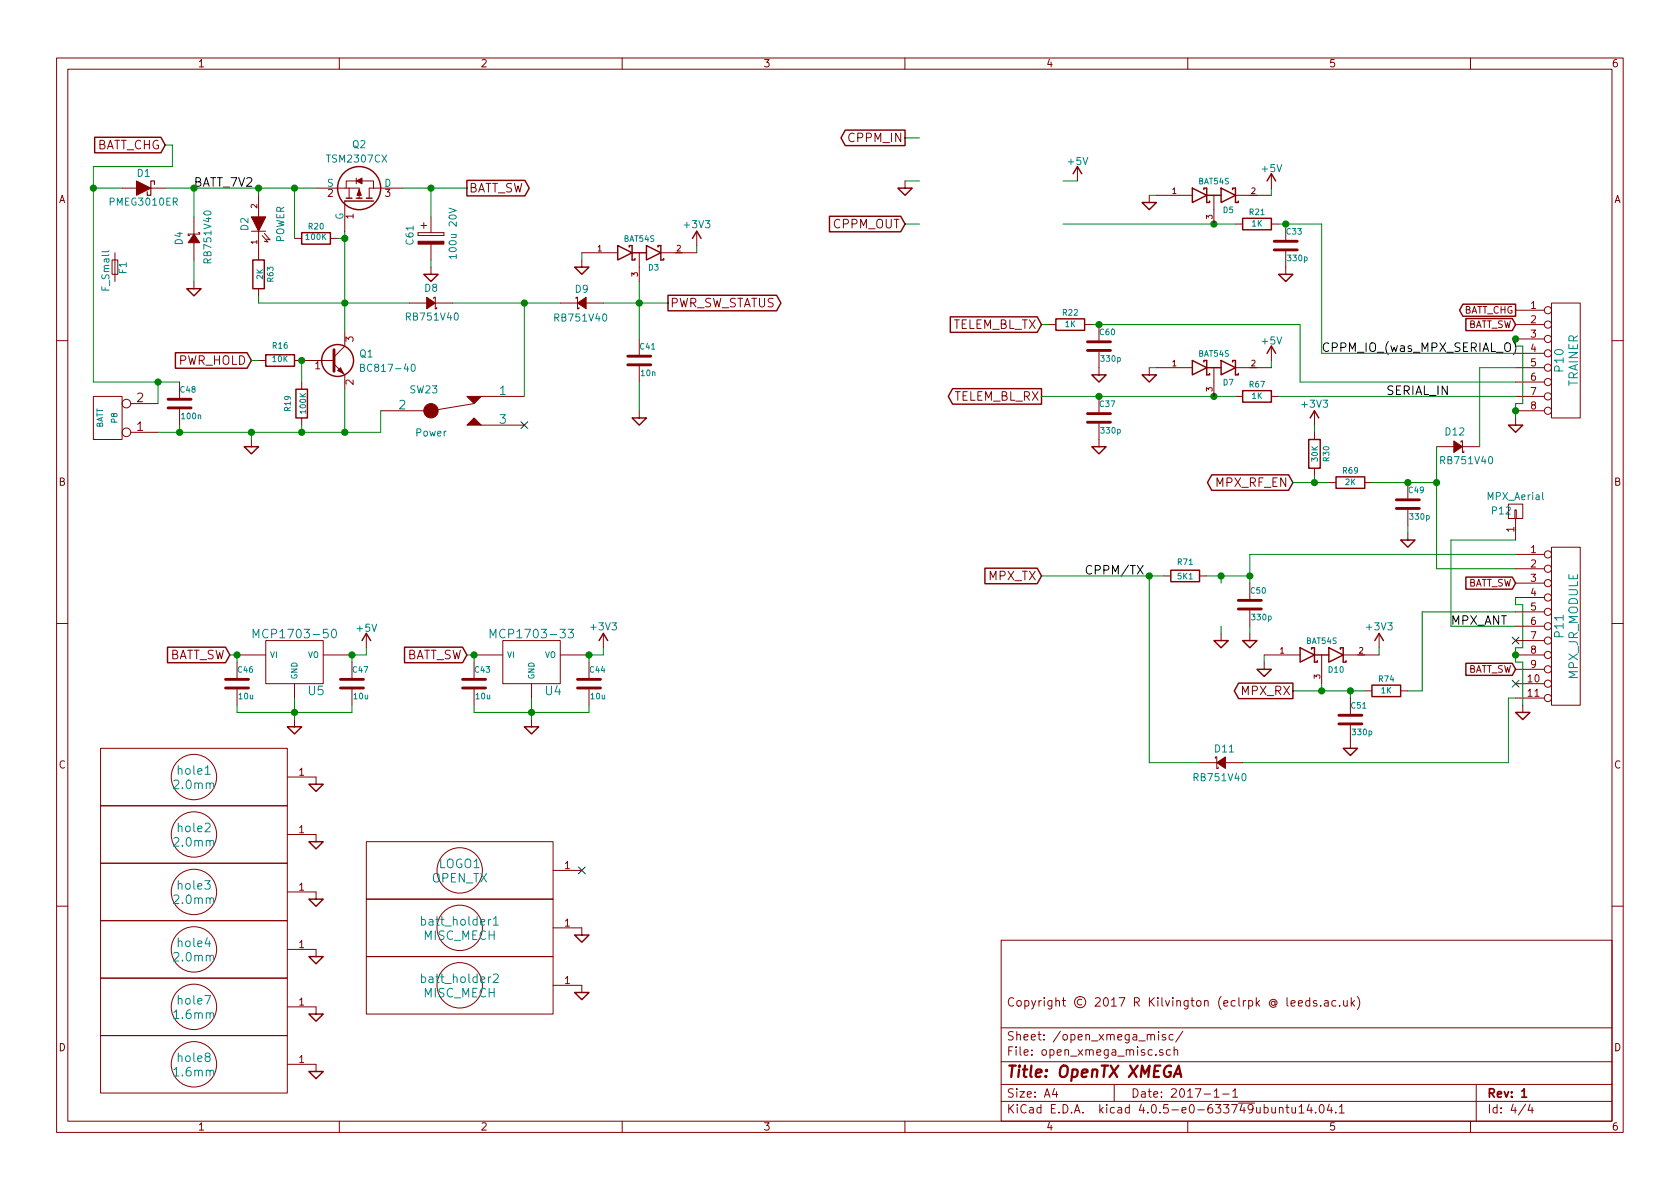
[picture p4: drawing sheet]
<svg xmlns="http://www.w3.org/2000/svg" width="297mm" height="210mm" viewBox="0 0 297 210" stroke-linecap="round" stroke-linejoin="round" font-family="sans-serif">
<g fill="none" stroke="#840000" stroke-width=".18">
<path d="M10 10.3h277v189.9h-277zM12 12.2h273v186.1h-273zM60 10.3v1.9M110 10.3v1.9M160 10.3v1.9M210 10.3v1.9M260 10.3v1.9M21.6 33.3h2.5M26.7 33.3h2.5M34.3 38.3v3M45.7 34.5v3.8M55.9 33.3h7.6v1.7"/>
<path d="M61 35.6v5.3M61.7 33.3v1.7M63 31.5v1M63 32h-1.8v1.3M64 32h2v1.3M71.1 33.3h-5.8v1.7M74.4 39.9h1zM74.9 39.4v1zM76.2 38.3v2.8M160 32v1.3M190.5 29.5v2.5M203.2 34.5v1.3"/>
<path d="M204.5 34.5h6.3M214.6 34.5v5.1M218.4 39.6h1.3M218.4 34.5h6.4M224.8 30.7v2.6M224.8 39.6h1.3M227.3 39.6v2.8M19.8 46h1v2.5h-1zM20.3 44.7v5.1M34.3 43v3M34.3 49.8v1.2M35.1 41.1h.2v.3h-2v.3h.2"/>
<path d="M44.4 40.9h2.6M45.7 40.9v5.1M45.7 51v1.3M46.4 41.7l1 1.1-.7-.1M46.7 41.3l1.1 1.1-.7-.1M52.1 42.2h1.2M58.4 42.2h1.3M61 58.7v2.5l-1.9 1.9M72.4 53.6h3M73.9 41.1v.6zM73.9 41.7h4.6zM73.9 41.1h4.6z"/>
<path d="M76.2 43.2v2.8M76.2 47.2v1.3M76.7 52.8v-.2h.3v2h.2v-.2M77 53.6h3M78.5 41.1v.6zM99.1 53.6h3M101.9 52.8v-.2h.2v2h.3v-.2M102.9 46v1.2M102.9 44.7h6.3M103.7 53.6h3M113 44.7v5.1M113 59.9v2.8"/>
<path d="M116.8 44.7h6.4M123.2 40.9v2.5M185.4 57.4h1.3M191.8 57.4h1.2M194.3 57.4v2.8M227.3 44.4v4.1M268 54.9h5M268 57.4h5M268 59.9h5M274.3 53.6h5.1v20.3h-5.1zM10 60.2h2M16.5 70.1h5.1v7.6h-5.1z"/>
<path d="M23.1 76.4h4.8M23.1 71.4h4.8M31.7 67.6v2.8M31.7 72.4v2.8M44.4 77.7v1.3M45.7 63.7h1.3M52.1 63.7h7M53.3 67.6v1.2M53.3 73.9v1.3M59.1 64.4l1.9 1.9v2.5M67.3 72.6h7.6M83.8 71.4l-7.6 1.2"/>
<path d="M85.1 70.1h7.6M85.1 75.2h7.6M113 64.8v2.8M113 72.6v1.3M194.3 62.2v4.1M194.3 70.1v2.8M194.3 74.9v4.1M203.2 65v1.3M204.5 65h6.3M214.6 65v5.1M218.4 65h6.4M218.4 70.1h1.3"/>
<path d="M224.8 70.1h1.3M224.8 61.2v2.5M232.4 72.6v2.6M232.4 76.4v1.3M254 79h3M258.3 78.2v-.2h.3v2h.2v-.2M258.6 79h3M268 62.5h5M268 65h5M268 67.6h5M268 70.1h5M268 72.6h5"/>
<path d="M268 73.9v1.3M285 60.2h2M232.4 82.8v1.3M234.9 85.3h1.3M241.3 85.3h1.3M248.9 85.3v2.8M248.9 90.2v2.8M248.9 94.2v1.3M266.7 89.1h2.5v2.6h-2.5zM267.8 90.2h.3v1.5h-.3zM268 91.7v3.8M268 98h5"/>
<path d="M274.3 96.8h5.1v27.9h-5.1zM10 110.3h2M41.9 115.8h5.1M41.9 117.1v2.8M47 113.3h10.1v7.6h-10.1zM57.1 115.8h5.1M62.2 117.1v2.8M64.8 112v2.5M83.8 115.8h5.1M83.8 117.1v2.8M88.9 113.3h10.2v7.6h-10.2zM99.1 115.8h5"/>
<path d="M104.1 117.1v2.8M106.7 112v2.5M205.7 101.8h1.3M212.1 101.8h1.3M215.9 112v1.3M221 103.1v2.8M221 107.9v2.8M221 112v1.3M223.5 117.1v1.3M223.5 115.8h6.4M233.7 115.8v5.1M237.5 115.8h6.3"/>
<path d="M243.8 112v2.5M268 115.8h5M268 100.6h5M268 103.1h5M268 105.7h5M268 108.2h5M268 110.7h5M268 113.3h5M268 118.4h5M285 110.3h2M17.8 132.3h33v10.2h-33zM41.9 121.9v2.8"/>
<path d="M50.8 137.4h5.1v1.3M52.1 120.9v2.5M52.1 127.2v1.3M62.2 121.9v2.8M83.8 121.9v2.8M94 120.9v2.5M94 127.2v1.3M104.1 121.9v2.8M212.1 134.9h3M214.9 134.1v-.2h.2v2h.3v-.3M216.7 134.9h3M238.8 123.4v2.8"/>
<path d="M238.8 128.3v4M241.3 122.2h1.3M247.6 122.2h1.3M268 120.9h5M268 123.4h5M269.2 124.7v1.3M17.8 142.5h33v10.1h-33zM17.8 152.6h33v10.2h-33zM50.8 147.6h5.1v1.2M50.8 157.7h5.1v1.3M64.8 159h33v10.2h-33zM64.8 148.8h33v10.2h-33z"/>
<path d="M97.8 153.9h5.1M10 160.2h2M17.8 173h33v10.1h-33zM17.8 162.8h33v10.2h-33zM50.8 178h5.1v1.3M50.8 167.9h5.1v1.3M64.8 169.2h33v10.1h-33zM97.8 164.1h5.1v1.2M97.8 174.2h5.1v1.3M177 166.3h108v32h-108zM228.3 177.4l.7-.1-.1-.3-.4-.1-.2 .2v.7h.6M229.6 177.4l.7-.1-.1-.3-.4-.1-.2 .2v.7h.6"/>
<path d="M231.6 177l-.5-.1-.2 .3v.6l.2 .1 .5-.1M231.6 176.4v1.5M232.8 177a.37 .37 0 0 0-.6 .1l.1 .3 .5 .1 .1 .1-.3 .3-.4-.1M233.5 177.8v.1M234.2 177h.6v.9M234.8 177.3l-.4 .1-.3 .2 .3 .3 .4-.1M236.2 177l-.4-.1-.3 .3 .1 .6 .2 .1 .4-.1M236.9 177.8v.1M237.6 176.9v.9l.4 .1 .2-.1M238.2 176.9v1M238.9 176.4v1.5M239.1 177.4l.4 .5"/>
<path d="M239.5 176.9l-.6 .6M240 176.2a1.71 1.71 0 0 1 0 2.3M285 160.2h2M17.8 183.1h33v10.2h-33zM50.8 188.2h5.1v1.3M60 198.3v1.9M110 198.3v1.9M160 198.3v1.9M177 194.8h108M177 191.8h108M177 187.8h108M177 181.8h108"/>
<path d="M186.4 192.5l-.3 1h.9M186.8 193v1M197 191.8v3M203.5 183.1a.36 .36 0 0 1 .3-.2 .36 .36 0 0 1 .3 .2v.8M204.9 182.4v.2M204.9 182.9v1M205.6 185.7a.37 .37 0 0 0-.6 .1l.1 .2 .5 .2 .1 .1-.3 .3-.4-.1M206.1 183a.37 .37 0 0 0-.6 .1l.1 .3 .5 .1v.1l-.2 .3-.4-.1M206.9 185.7l-.4-.1-.3 .3 .1 .6 .2 .1 .4-.1M207.4 183l-.4-.1-.3 .3 .1 .6 .2 .1 .4-.1M207.6 185.7l.2-.1 .4 .1v.9M207.6 185.1v1.5"/>
<path d="M209.1 182.3l-1.2 2M210 198.3v1.9M214.7 193l.4-.5v1.5M214.7 194h.8M216.2 193.5h1.1M218 193l.4-.5v1.5M218 194h.8M226.2 196l.2-.2 .4 .1v.9M226.2 195.8v1M227.4 195.8h.5M227.6 195.3v1.3l.3 .2M228.4 195.8l.1 .9 .4 .1 .2-.1"/>
<path d="M229.1 195.8v1M229.7 195.8l.4-.5v1.5M229.7 196.8h.9M231.5 195.2l-.4 1.1h1M231.8 195.8v1M232.6 196.7v.1M233.4 195.5l.2-.2a.81 .81 0 0 1 .6 .6 .81 .81 0 0 1-.3 .8l-.1 .1a.79 .79 0 0 1-.4-1.3zM235 195.2l-.3 1.1h.9M235.4 195.8v1M236.2 196.7v.1M236.8 195.8l.4-.5v1.5M236.8 196.8h.9"/>
<path d="M260 198.3v1.9M261 191.8v6.5M269.7 195.2l-1.2 2M270.5 195.2l-.3 1.1h.9M270.9 195.8v1"/>
<circle cx="273.7" cy="57.4" r=".63"/>
<circle cx="273.7" cy="54.9" r=".63"/>
<circle cx="273.7" cy="59.9" r=".63"/>
<circle cx="22.4" cy="76.4" r=".76"/>
<circle cx="22.4" cy="71.4" r=".76"/>
<circle cx="273.7" cy="67.6" r=".63"/>
<circle cx="273.7" cy="62.5" r=".63"/>
<circle cx="273.7" cy="65" r=".63"/>
<circle cx="273.7" cy="70.1" r=".63"/>
<circle cx="273.7" cy="72.6" r=".63"/>
<circle cx="273.7" cy="98" r=".63"/>
<circle cx="273.7" cy="100.6" r=".63"/>
<circle cx="273.7" cy="110.7" r=".63"/>
<circle cx="273.7" cy="108.2" r=".63"/>
<circle cx="273.7" cy="105.7" r=".63"/>
<circle cx="273.7" cy="118.4" r=".63"/>
<circle cx="273.7" cy="103.1" r=".63"/>
<circle cx="273.7" cy="113.3" r=".63"/>
<circle cx="273.7" cy="115.8" r=".63"/>
<circle cx="34.3" cy="137.4" r="4"/>
<circle cx="273.7" cy="120.9" r=".63"/>
<circle cx="273.7" cy="123.4" r=".63"/>
<circle cx="34.3" cy="147.6" r="4"/>
<circle cx="34.3" cy="157.7" r="4"/>
<circle cx="81.3" cy="153.9" r="4"/>
<circle cx="34.3" cy="178" r="4"/>
<circle cx="34.3" cy="167.9" r="4"/>
<circle cx="81.3" cy="174.2" r="4"/>
<circle cx="81.3" cy="164.1" r="4"/>
<circle cx="34.3" cy="188.2" r="4"/>
</g>
<path d="M269.1 194h.8" fill="none" stroke="#840000" stroke-width=".3"/>
<path d="M207.5 190.4l.9-2 .4 2M207.7 189.9h1" fill="none" stroke="#840000" stroke-width=".41"/>
<g fill="none" stroke="#840000" stroke-width=".25">
<path d="M16.7 24.3h11.7l.8 1.3-.8 1.4h-11.7zM61 35.6h5M61.2 35h1M63 35h1M64.8 35h1M82.5 31.9h10.3l.8 1.4-.8 1.3h-10.3zM146.7 38.2h12.6l.7 1.4-.7 1.4h-12.6zM149.5 23h10.5v2.7h-10.5l-.8-1.3zM158.7 33.3h2.6l-1.3 1.2zM189.7 30.7l.8-1.2 .8 1.2M201.9 35.8h2.6l-1.3 1.3zM210.8 33.3l2.6 1.2-2.6 1.3z"/>
<path d="M212.9 33.5v-.2h.5v2.5h.5v-.2M213.4 34.5h2.5M215.9 33.3l2.5 1.2-2.5 1.3zM217.9 33.5v-.2h.5v2.5h.5v-.2M219.7 38.6h5.1v2h-5.1zM224 32l.8-1.3 .8 1.3M33 51h2.6l-1.3 1.3zM44.7 46h2v5h-2zM53.3 41.1h5.1v2.1h-5.1zM74.9 48.5h2.6l-1.3 1.3zM101.6 47.2h2.5l-1.2 1.3zM109.2 43.4l2.6 1.3-2.6 1.3z"/>
<path d="M111.3 43.7v-.3h.5v2.6h.5v-.3M111.8 44.7h2.5M114.3 43.4l2.5 1.3-2.5 1.3zM116.3 43.7v-.3h.5v2.6h.5v-.3M118.1 52.2h19.2l.8 1.4-.8 1.4h-19.2zM122.4 42.2l.8-1.3 .8 1.3M168 56h15.4l.7 1.4-.7 1.4h-15.4zM186.7 56.4h5.1v2h-5.1zM226.1 48.5h2.5l-1.3 1.3zM258.6 53.8h9.4v2.1h-9.4l-.5-1zM259.2 56.3h8.2l.6 1.1-.6 1.1h-8.2zM31 62.4h12.7l.7 1.3-.7 1.4h-12.7z"/>
<path d="M43.2 79h2.5l-1.3 1.3zM47 62.7h5.1v2.1h-5.1zM52.3 68.8h2.1v5.1h-2.1zM111.8 73.9h2.5l-1.3 1.3zM168.4 68.7h15.7v2.8h-15.7l-.7-1.4zM193 79h2.6l-1.3 1.3zM193 66.3h2.6l-1.3 1.3zM201.9 66.3h2.6l-1.3 1.3zM210.8 63.7l2.6 1.3-2.6 1.3zM212.9 64v-.3h.5v2.6h.5v-.3M213.4 65h2.5M215.9 63.7l2.5 1.3-2.5 1.3z"/>
<path d="M217.9 64v-.3h.5v2.6h.5v-.3M219.7 69.1h5.1v2h-5.1zM224 62.5l.8-1.3 .8 1.3M231.4 77.7h2v5.1h-2zM231.6 73.9l.8-1.3 .8 1.3M266.7 75.2h2.5l-1.2 1.2zM214.2 84h13.6l.8 1.3-.8 1.4h-13.6l-.7-1.4zM236.2 84.3h5.1v2.1h-5.1zM247.6 95.5h2.6l-1.3 1.3zM29.6 114.4h10.3l.7 1.4-.7 1.4h-10.3zM64 113.3l.8-1.3 .7 1.3M71.5 114.4h10.3l.7 1.4-.7 1.4h-10.3z"/>
<path d="M105.9 113.3l.8-1.3 .7 1.3M174.1 100.5h9.3l.7 1.3-.7 1.4h-9.3zM207 100.8h5.1v2.1h-5.1zM214.6 113.3h2.6l-1.3 1.2zM219.7 113.3h2.5l-1.2 1.2zM222.2 118.4h2.6l-1.3 1.2zM229.9 114.5l2.5 1.3-2.5 1.3zM231.9 114.8v-.3h.5v2.6h.5v-.3M232.4 115.8h2.5M234.9 114.5l2.6 1.3-2.6 1.3zM237 114.8v-.3h.5v2.6h.5v-.3M243.1 113.3l.7-1.3 .8 1.3"/>
<path d="M259.2 102.1h8.2l.6 1-.6 1.1h-8.2zM259.2 117.3h8.2l.6 1.1-.6 1h-8.2zM50.8 128.5h2.5l-1.2 1.3zM54.6 138.7h2.5l-1.2 1.2zM92.7 128.5h2.5l-1.2 1.3zM219 120.8h9.6v2.7h-9.6l-.8-1.3zM237.5 132.3h2.5l-1.2 1.3zM242.6 121.2h5v2h-5zM268 126h2.5l-1.3 1.2zM54.6 148.8h2.5l-1.2 1.3zM54.6 159h2.5l-1.2 1.3zM54.6 169.2h2.5l-1.2 1.2z"/>
<path d="M54.6 179.3h2.5l-1.2 1.3zM101.6 175.5h2.5l-1.2 1.3zM101.6 165.3h2.5l-1.2 1.3zM54.6 189.5h2.5l-1.2 1.2z"/>
<circle cx="63.5" cy="33.3" r="3.8"/>
<circle cx="59.7" cy="63.7" r="2.82"/>
</g>
<g fill="none" stroke="#008400" stroke-width=".18">
<path d="M16.5 33.3h5.1M29.2 25.6h1.3v3.9h-14v38.1h15.2M29.2 33.3h26.7M34.3 33.3v5M45.7 33.3v1.2M52.1 33.3v8.9M71.1 33.3h11.4M76.2 33.3v5M160 39.6h2.6M160 32h2.6M160 24.4h2.6M188 39.6h30.4"/>
<path d="M188 32h2.5M203.2 34.5h1.3M224.8 33.3v1.2M226.1 39.6h7.6v22.9h34.3M34.3 46v3.8M45.7 52.3v1.3h26.7M59.7 42.2h1.3M61 40.9v17.8M76.2 46v1.2M80 53.6h19.1M92.7 53.6v16.5M102.9 44.7v1.3"/>
<path d="M106.7 53.6h11.4M113 49.8v10.1M123.2 43.4v1.3M184.1 57.4h1.3M193 57.4h36.9v10.2h38.1M268 59.9v1.3h1.2v10.2h-1.2v2.5M27.9 67.6v3.8M31.7 75.2v1.2M44.4 63.7h1.3M44.4 76.4v1.3M53.3 63.7v3.9M53.3 75.2v1.2"/>
<path d="M61 68.8v7.6M67.3 72.6v3.8h-39.4M113 67.6v5M184.1 70.1h34.3M203.2 65h1.3M224.8 63.7v1.3M226.1 70.1h41.9M232.4 75.2v1.2M254 79v21.6h14M268 65h-6.4v14M228.6 85.3h6.3M232.4 84.1v1.2"/>
<path d="M242.6 85.3h11.4M248.9 93v1.2M268 95.5h-11.5v15.2h11.5M268 98h-47v5.1M40.6 115.8h1.3v1.3M64.8 114.5v1.3h-2.6v1.3M82.5 115.8h1.3v1.3M106.7 114.5v1.3h-2.6v1.3M184.1 101.8h21.6M203.2 101.8v33.1h8.9M213.4 101.8h7.6M215.9 101.8v1.3"/>
<path d="M215.9 110.7v1.3M221 110.7v1.3M223.5 115.8v1.3M243.8 114.5v1.3M268 105.7v1.2h1.2v7.6h-1.2v2.6h1.2v7.6M268 108.2h-16.5v14h-2.6M41.9 124.7v1.3h20.3v-1.3M52.1 123.4v3.8M83.8 124.7v1.3h20.3v-1.3M94 123.4v3.8M228.6 122.2h12.7M233.7 120.9v1.3"/>
<path d="M238.8 122.2v1.2M268 123.4h-1.3v11.5h-47"/>
</g>
<g fill="#008400" stroke="#008400" stroke-width=".25">
<circle cx="268" cy="59.9" r=".51"/>
<circle cx="268" cy="72.6" r=".51"/>
<circle cx="238.8" cy="122.2" r=".51"/>
<circle cx="233.7" cy="122.2" r=".51"/>
<circle cx="94" cy="126" r=".51"/>
<circle cx="52.1" cy="126" r=".51"/>
<circle cx="268" cy="115.8" r=".51"/>
<circle cx="53.3" cy="76.4" r=".51"/>
<circle cx="44.5" cy="76.4" r=".51"/>
<circle cx="61" cy="76.4" r=".51"/>
<circle cx="92.7" cy="53.6" r=".51"/>
<circle cx="113" cy="53.6" r=".51"/>
<circle cx="61" cy="53.6" r=".51"/>
<circle cx="45.7" cy="33.3" r=".51"/>
<circle cx="27.9" cy="67.6" r=".51"/>
<circle cx="31.8" cy="76.4" r=".51"/>
<circle cx="214.6" cy="70.1" r=".51"/>
<circle cx="194.3" cy="57.4" r=".51"/>
<circle cx="214.6" cy="39.6" r=".51"/>
<circle cx="227.3" cy="39.6" r=".51"/>
<circle cx="16.5" cy="33.3" r=".51"/>
<circle cx="76.2" cy="33.3" r=".51"/>
<circle cx="53.3" cy="63.7" r=".51"/>
<circle cx="194.3" cy="70.1" r=".51"/>
<circle cx="104.1" cy="115.8" r=".51"/>
<circle cx="83.8" cy="115.8" r=".51"/>
<circle cx="62.2" cy="115.8" r=".51"/>
<circle cx="41.9" cy="115.8" r=".51"/>
<circle cx="52.1" cy="33.3" r=".51"/>
<circle cx="61" cy="42.2" r=".51"/>
<circle cx="221" cy="101.8" r=".51"/>
<circle cx="215.9" cy="101.8" r=".51"/>
<circle cx="203.2" cy="101.8" r=".51"/>
<circle cx="232.4" cy="85.3" r=".51"/>
<circle cx="248.9" cy="85.3" r=".51"/>
<circle cx="254" cy="85.3" r=".51"/>
</g>
<g fill="none" stroke="#840000" stroke-width=".51">
<path d="M225.3 44.2h4.1M225.3 42.7h4.1M29.7 72.1h4.1M29.7 70.6h4.1M59.1 61.8v3.9M111 64.5h4.1M111 63h4.1M192.3 74.7h4M192.3 73.1h4M192.3 62h4M192.3 60.4h4M246.9 89.9h4.1"/>
<path d="M246.9 88.4h4.1M218.9 107.7h4.1M218.9 106.2h4.1M39.9 121.7h4M39.9 120.1h4M60.2 121.7h4.1M60.2 120.1h4.1M81.8 121.7h4.1M81.8 120.1h4.1M102.1 121.7h4.1M102.1 120.1h4.1M236.7 128h4.1"/>
<path d="M236.7 126.5h4.1"/>
</g>
<path d="M267.6 60.4a1.75 1.75 0 0 1 0 2.3M201.1 100l1 1.5M202.1 100l-1 1.5" fill="none" stroke="#000" stroke-width=".18"/>
<g fill="#840000" stroke="#840000" stroke-width=".18">
<path d="M82.5 70.1h2.6l-1.3 1.3z"/>
<path d="M82.5 75.2l1.3-1.3 1.3 1.3z"/>
<path d="M44.4 38.3h2.6l-1.3 2.6z"/>
<path d="M60.2 65l.5 1-1-.5z"/>
<path d="M73.9 42.7h4.6v.5h-4.6z"/>
<path d="M24.1 32l2.6 1.3-2.6 1.2z"/>
<path d="M63.5 33.5l.4 1h-.8z"/>
<path d="M63 32l1-.5v1z"/>
<path d="M257 78l1.6 1-1.6 1z"/>
<path d="M75.4 52.6l1.6 1-1.6 1z"/>
<path d="M102.1 53.6l1.5-1v2z"/>
<path d="M215.1 134.9l1.6-1v2z"/>
<path d="M34.3 41.4l1 1.5h-2z"/>
<circle cx="76.2" cy="72.6" r="1.27"/>
</g>
<path d="M92.1 74.6l1.2 1.2M93.3 74.6l-1.2 1.2M267.4 112.7l1.2 1.2M268.6 112.7l-1.2 1.2M267.4 120.3l1.2 1.2M268.6 120.3l-1.2 1.2M102.3 153.3l1.2 1.2M103.5 153.3l-1.2 1.2" fill="none" stroke="#000084" stroke-width=".18"/>
<g fill="none" stroke="#008484" stroke-width=".18">
<path d="M79.4 36.8l1.3 .4-1.3 .4M80.7 45.4h-1.3l.4 .3M80.7 45v.7M63.8 65l.6-.1v-.4l-.6-.1v1.3h.4l.2-.1 .1-.4-.3-.2M72.8 64.5l.2-.1a.67 .67 0 0 1 .4 .6 .67 .67 0 0 1-.4 .7l-.2-.1-.1-.4zM44.8 112.8v-1.5l.5 1.1 .5-1.1v1.5M58.8 111.4l.2-.1a.81 .81 0 0 1 .5 .7 .81 .81 0 0 1-.5 .8l-.2-.2-.2-.4zM86.7 112.8v-1.5l.5 1.1 .5-1.1v1.5M100.5 111.3h.9l-.5 .6h.3l.2 .2-.1 .5-.2 .2h-.4l-.2-.2M36.3 136.9h.9M87.2 162.5l.5-.4v1.5M87.2 172.4l.3-.2h.3l.2 .2 .1 .3-.1 .2-.8 .9h.9"/>
<path d="M87.2 163.6h.9"/>
</g>
<path d="M27.3 32.6v-.6h-.6v2.5h-.7v-.6" fill="none" stroke="#840000" stroke-width=".2"/>
<text font-size="2.8" fill="#840000" x="178" y="190.5">Title: OpenTX XMEGA</text>
<g font-size="2.1" fill="#840000">
<text x="16.7" y="26.4">BATT_CHG</text>
<text x="150.2" y="25.1">CPPM_IN</text>
<text x="83" y="34">BATT_SW</text>
<text x="147.3" y="40.4">CPPM_OUT</text>
<text x="118.5" y="54.4">PWR_SW_STATUS</text>
<text x="168.1" y="58.2">TELEM_BL_TX</text>
<text x="31.4" y="64.5">PWR_HOLD</text>
<text x="24.2" y="71.1">2</text>
<text x="168.4" y="70.9">TELEM_BL_RX</text>
<text x="24.2" y="76.2">1</text>
<text x="215" y="86.1">MPX_RF_EN</text>
<text x="174.8" y="102.6">MPX_TX</text>
<text x="29.5" y="116.6">BATT_SW</text>
<text x="71.4" y="116.6">BATT_SW</text>
<text x="219.5" y="122.9">MPX_RX</text>
<text x="178" y="178">Copyright © 2017 R Kilvington (eclrpk @ leeds.ac.uk)</text>
<text x="178" y="184">Sheet: /open_xmega_misc/</text>
<text x="178" y="186.7">File: open_xmega_misc.sch</text>
<text x="178" y="196.9">KiCad E.D.A. kicad 4.0.5-e0-633749ubuntu14.04.1</text>
<text x="178" y="194.1">Size: A4</text>
<text x="200" y="194.1">Date: 2017-1-1</text>
<text x="263" y="194.1">Rev: 1</text>
<text x="263" y="196.9">Id: 4/4</text>
</g>
<text font-size="2.1" fill="#008400" x="34.3" y="33">BATT_7V2</text>
<g font-size="2.1">
<text x="233.7" y="62.2">CPPM_IO_(was_MPX_SERIAL_O)</text>
<text x="245.1" y="69.8">SERIAL_IN</text>
<text x="191.8" y="101.6">CPPM/TX</text>
<text x="256.5" y="110.5">MPX_ANT</text>
</g>
<g font-size="2.1" fill="#008484">
<text x="276.5" y="65.6" transform="rotate(-90 276.5 65.6)">P10</text>
<text x="88.3" y="69.8">1</text>
<text x="279" y="68.4" transform="rotate(-90 279 68.4)">TRAINER</text>
<text x="70.5" y="72.4">2</text>
<text x="88.3" y="74.9">3</text>
<text x="45.8" y="112.9">MCP1703-50</text>
<text x="87.7" y="112.9">MCP1703-33</text>
<text x="276.5" y="112.6" transform="rotate(-90 276.5 112.6)">P11</text>
<text x="54.5" y="122.9">U5</text>
<text x="96.4" y="122.9">U4</text>
<text x="279" y="120.2" transform="rotate(-90 279 120.2)">MPX_JR_MODULE</text>
<text x="31.5" y="137">hole1</text>
<text x="30.9" y="139.5">2.0mm</text>
<text x="30.9" y="149.7">2.0mm</text>
<text x="31.5" y="147.2">hole2</text>
<text x="77.6" y="153.5">LOGO1</text>
<text x="30.9" y="159.9">2.0mm</text>
<text x="31.5" y="157.3">hole3</text>
<text x="76.3" y="156.1">OPEN_TX</text>
<text x="31.5" y="167.5">hole4</text>
<text x="74.9" y="163.7">batt_holder1</text>
<text x="74.9" y="166.2">MISC_MECH</text>
<text x="30.9" y="170">2.0mm</text>
<text x="74.9" y="173.8">batt_holder2</text>
<text x="31.5" y="177.6">hole7</text>
<text x="74.9" y="176.4">MISC_MECH</text>
<text x="30.9" y="180.2">1.6mm</text>
<text x="30.9" y="190.3">1.6mm</text>
<text x="31.5" y="187.8">hole8</text>
</g>
<g font-size="1.8" fill="#840000">
<text x="35" y="11.9">1</text>
<text x="85" y="11.9">2</text>
<text x="135" y="11.9">3</text>
<text x="185" y="11.9">4</text>
<text x="235" y="11.9">5</text>
<text x="285" y="11.9">6</text>
<text x="10.4" y="35.9">A</text>
<text x="57.9" y="34.8">2</text>
<text x="68.1" y="34.8">3</text>
<text x="285.4" y="35.9">A</text>
<text x="62.5" y="38.7" transform="rotate(-90 62.5 38.7)">1</text>
<text x="270.7" y="54.6">1</text>
<text x="270.7" y="57.1">2</text>
<text x="270.7" y="59.7">3</text>
<text x="55.7" y="65.3">1</text>
<text x="62.5" y="60.4" transform="rotate(-90 62.5 60.4)">3</text>
<text x="270.7" y="62.2">4</text>
<text x="270.7" y="64.8">5</text>
<text x="62.5" y="68" transform="rotate(-90 62.5 68)">2</text>
<text x="270.7" y="67.3">6</text>
<text x="270.7" y="69.8">7</text>
<text x="270.7" y="72.4">8</text>
<text x="10.4" y="85.9">B</text>
<text x="285.4" y="85.9">B</text>
<text x="267.7" y="94.1" transform="rotate(-90 267.7 94.1)">1</text>
<text x="270.7" y="97.8">1</text>
<text x="270.7" y="100.3">2</text>
<text x="270.7" y="102.9">3</text>
<text x="270.7" y="105.4">4</text>
<text x="270.7" y="107.9">5</text>
<text x="270.7" y="110.5">6</text>
<text x="270.7" y="113">7</text>
<text x="270.7" y="115.6">8</text>
<text x="270.7" y="118.1">9</text>
<text x="270.2" y="120.6">10</text>
<text x="270.2" y="123.2">11</text>
<text x="10.4" y="135.9">C</text>
<text x="52.9" y="137.2">1</text>
<text x="285.4" y="135.9">C</text>
<text x="52.9" y="147.3">1</text>
<text x="99.8" y="153.7">1</text>
<text x="52.9" y="157.5">1</text>
<text x="52.9" y="167.6">1</text>
<text x="99.8" y="163.8">1</text>
<text x="99.8" y="174">1</text>
<text x="52.9" y="177.8">1</text>
<text x="10.4" y="185.9">D</text>
<text x="285.4" y="185.9">D</text>
<text x="52.9" y="188">1</text>
<text x="35" y="199.9">1</text>
<text x="85" y="199.9">2</text>
<text x="135" y="199.9">3</text>
<text x="185" y="199.9">4</text>
<text x="235" y="199.9">5</text>
<text x="285" y="199.9">6</text>
</g>
<g font-size="1.8" fill="#008484">
<text x="58" y="28.7">TSM2307CX</text>
<text x="62.3" y="26.2">Q2</text>
<text x="188.9" y="29.2">+5V</text>
<text x="24.3" y="31.3">D1</text>
<text x="57.8" y="33">S</text>
<text x="67.9" y="33">D</text>
<text x="223.2" y="30.4">+5V</text>
<text x="19.6" y="36.3">PMEG3010ER</text>
<text x="43.9" y="40.7" transform="rotate(-90 43.9 40.7)">D2</text>
<text x="60.7" y="38.9" transform="rotate(-90 60.7 38.9)">G</text>
<text x="121.1" y="40.3">+3V3</text>
<text x="32.3" y="43.3" transform="rotate(-90 32.3 43.3)">D4</text>
<text x="37.4" y="46.2" transform="rotate(-90 37.4 46.2)">RB751V40</text>
<text x="50.2" y="42.9" transform="rotate(-90 50.2 42.9)">POWER</text>
<text x="73.1" y="43.2" transform="rotate(-90 73.1 43.2)">C61</text>
<text x="80.7" y="45.2" transform="rotate(-90 80.7 45.2)">100u 20V</text>
<text x="19.3" y="51.3" transform="rotate(-90 19.3 51.3)">F_Small</text>
<text x="22.4" y="48.4" transform="rotate(-90 22.4 48.4)">F1</text>
<text x="75.1" y="51.6">D8</text>
<text x="101.7" y="51.8">D9</text>
<text x="72.1" y="56.7">RB751V40</text>
<text x="98.3" y="56.8">RB751V40</text>
<text x="63.6" y="63.2">Q1</text>
<text x="64.5" y="65.7">BC817-40</text>
<text x="223.2" y="60.9">+5V</text>
<text x="72.5" y="69.5">SW23</text>
<text x="73.6" y="77.2">Power</text>
<text x="230.3" y="72.1">+3V3</text>
<text x="255.6" y="77">D12</text>
<text x="255" y="82.1">RB751V40</text>
<text x="263.1" y="88.4">MPX_Aerial</text>
<text x="263.9" y="91">P12</text>
<text x="63.2" y="111.7">+5V</text>
<text x="104.6" y="111.4">+3V3</text>
<text x="241.8" y="111.4">+3V3</text>
<text x="214.9" y="133">D11</text>
<text x="211.4" y="138.1">RB751V40</text>
</g>
<g font-size="1.7" fill="#840000">
<text x="258.5" y="55.4">BATT_CHG</text>
<text x="259.2" y="58">BATT_SW</text>
<text x="259.2" y="103.7">BATT_SW</text>
<text x="259.2" y="118.9">BATT_SW</text>
</g>
<g font-size="1.4" fill="#840000">
<text x="207.3" y="34.3">1</text>
<text x="221.2" y="34.3">2</text>
<text x="45.5" y="36.8" transform="rotate(-90 45.5 36.8)">2</text>
<text x="214.4" y="38.7" transform="rotate(-90 214.4 38.7)">3</text>
<text x="45.5" y="43.2" transform="rotate(-90 45.5 43.2)">1</text>
<text x="105.7" y="44.4">1</text>
<text x="119.6" y="44.4">2</text>
<text x="112.8" y="48.9" transform="rotate(-90 112.8 48.9)">3</text>
<text x="207.3" y="64.8">1</text>
<text x="221.2" y="64.8">2</text>
<text x="214.4" y="69.2" transform="rotate(-90 214.4 69.2)">3</text>
<text x="226.3" y="115.6">1</text>
<text x="240.3" y="115.6">2</text>
<text x="233.4" y="120" transform="rotate(-90 233.4 120)">3</text>
</g>
<g font-size="1.4" fill="#008484">
<text x="211.9" y="32.6">BAT54S</text>
<text x="54.6" y="40.6">R20</text>
<text x="216.3" y="37.7">D5</text>
<text x="221" y="38">R21</text>
<text x="221.4" y="40.1">1K</text>
<text x="227.5" y="41.5">C33</text>
<text x="54.2" y="42.4">100K</text>
<text x="110.3" y="42.7">BAT54S</text>
<text x="114.7" y="47.8">D3</text>
<text x="227.8" y="46.2">330p</text>
<text x="46.5" y="49.4" transform="rotate(-90 46.5 49.4)">2K</text>
<text x="48.3" y="49.8" transform="rotate(-90 48.3 49.8)">R63</text>
<text x="187.9" y="55.8">R22</text>
<text x="188.3" y="57.8">1K</text>
<text x="194.5" y="59.3">C60</text>
<text x="48.2" y="64">10K</text>
<text x="48.2" y="61.6">R16</text>
<text x="113.2" y="61.8">C41</text>
<text x="194.8" y="64">330p</text>
<text x="211.9" y="63.1">BAT54S</text>
<text x="31.9" y="69.4">C48</text>
<text x="113.4" y="66.5">10n</text>
<text x="194.5" y="72">C37</text>
<text x="216.3" y="68.1">D7</text>
<text x="221" y="68.5">R67</text>
<text x="221.4" y="70.5">1K</text>
<text x="18.2" y="75.8" transform="rotate(-90 18.2 75.8)">BATT</text>
<text x="20.8" y="74.8" transform="rotate(-90 20.8 74.8)">P8</text>
<text x="32.2" y="74.1">100n</text>
<text x="51.4" y="72.7" transform="rotate(-90 51.4 72.7)">R19</text>
<text x="54.1" y="73" transform="rotate(-90 54.1 73)">100K</text>
<text x="194.8" y="76.7">330p</text>
<text x="233" y="81.6" transform="rotate(-90 233 81.6)">30K</text>
<text x="235" y="81.6" transform="rotate(-90 235 81.6)">R30</text>
<text x="237.5" y="83.7">R69</text>
<text x="237.9" y="85.8">2K</text>
<text x="249.1" y="87.2">C49</text>
<text x="249.4" y="91.9">330p</text>
<text x="208.3" y="99.9">R71</text>
<text x="208.3" y="102.4">5K1</text>
<text x="221.2" y="105">C50</text>
<text x="221.4" y="109.7">330p</text>
<text x="231" y="113.9">BAT54S</text>
<text x="42.1" y="118.9">C46</text>
<text x="47.8" y="116.3">VI</text>
<text x="54.3" y="116.3">VO</text>
<text x="62.4" y="118.9">C47</text>
<text x="84" y="118.9">C43</text>
<text x="89.7" y="116.3">VI</text>
<text x="96.2" y="116.3">VO</text>
<text x="104.3" y="118.9">C44</text>
<text x="234.9" y="118.9">D10</text>
<text x="42.3" y="123.6">10u</text>
<text x="52.6" y="120.1" transform="rotate(-90 52.6 120.1)">GND</text>
<text x="62.6" y="123.6">10u</text>
<text x="84.2" y="123.6">10u</text>
<text x="94.5" y="120.1" transform="rotate(-90 94.5 120.1)">GND</text>
<text x="104.5" y="123.6">10u</text>
<text x="238.9" y="125.3">C51</text>
<text x="243.8" y="120.6">R74</text>
<text x="244.2" y="122.6">1K</text>
<text x="239.2" y="130">330p</text>
</g>
</svg>
